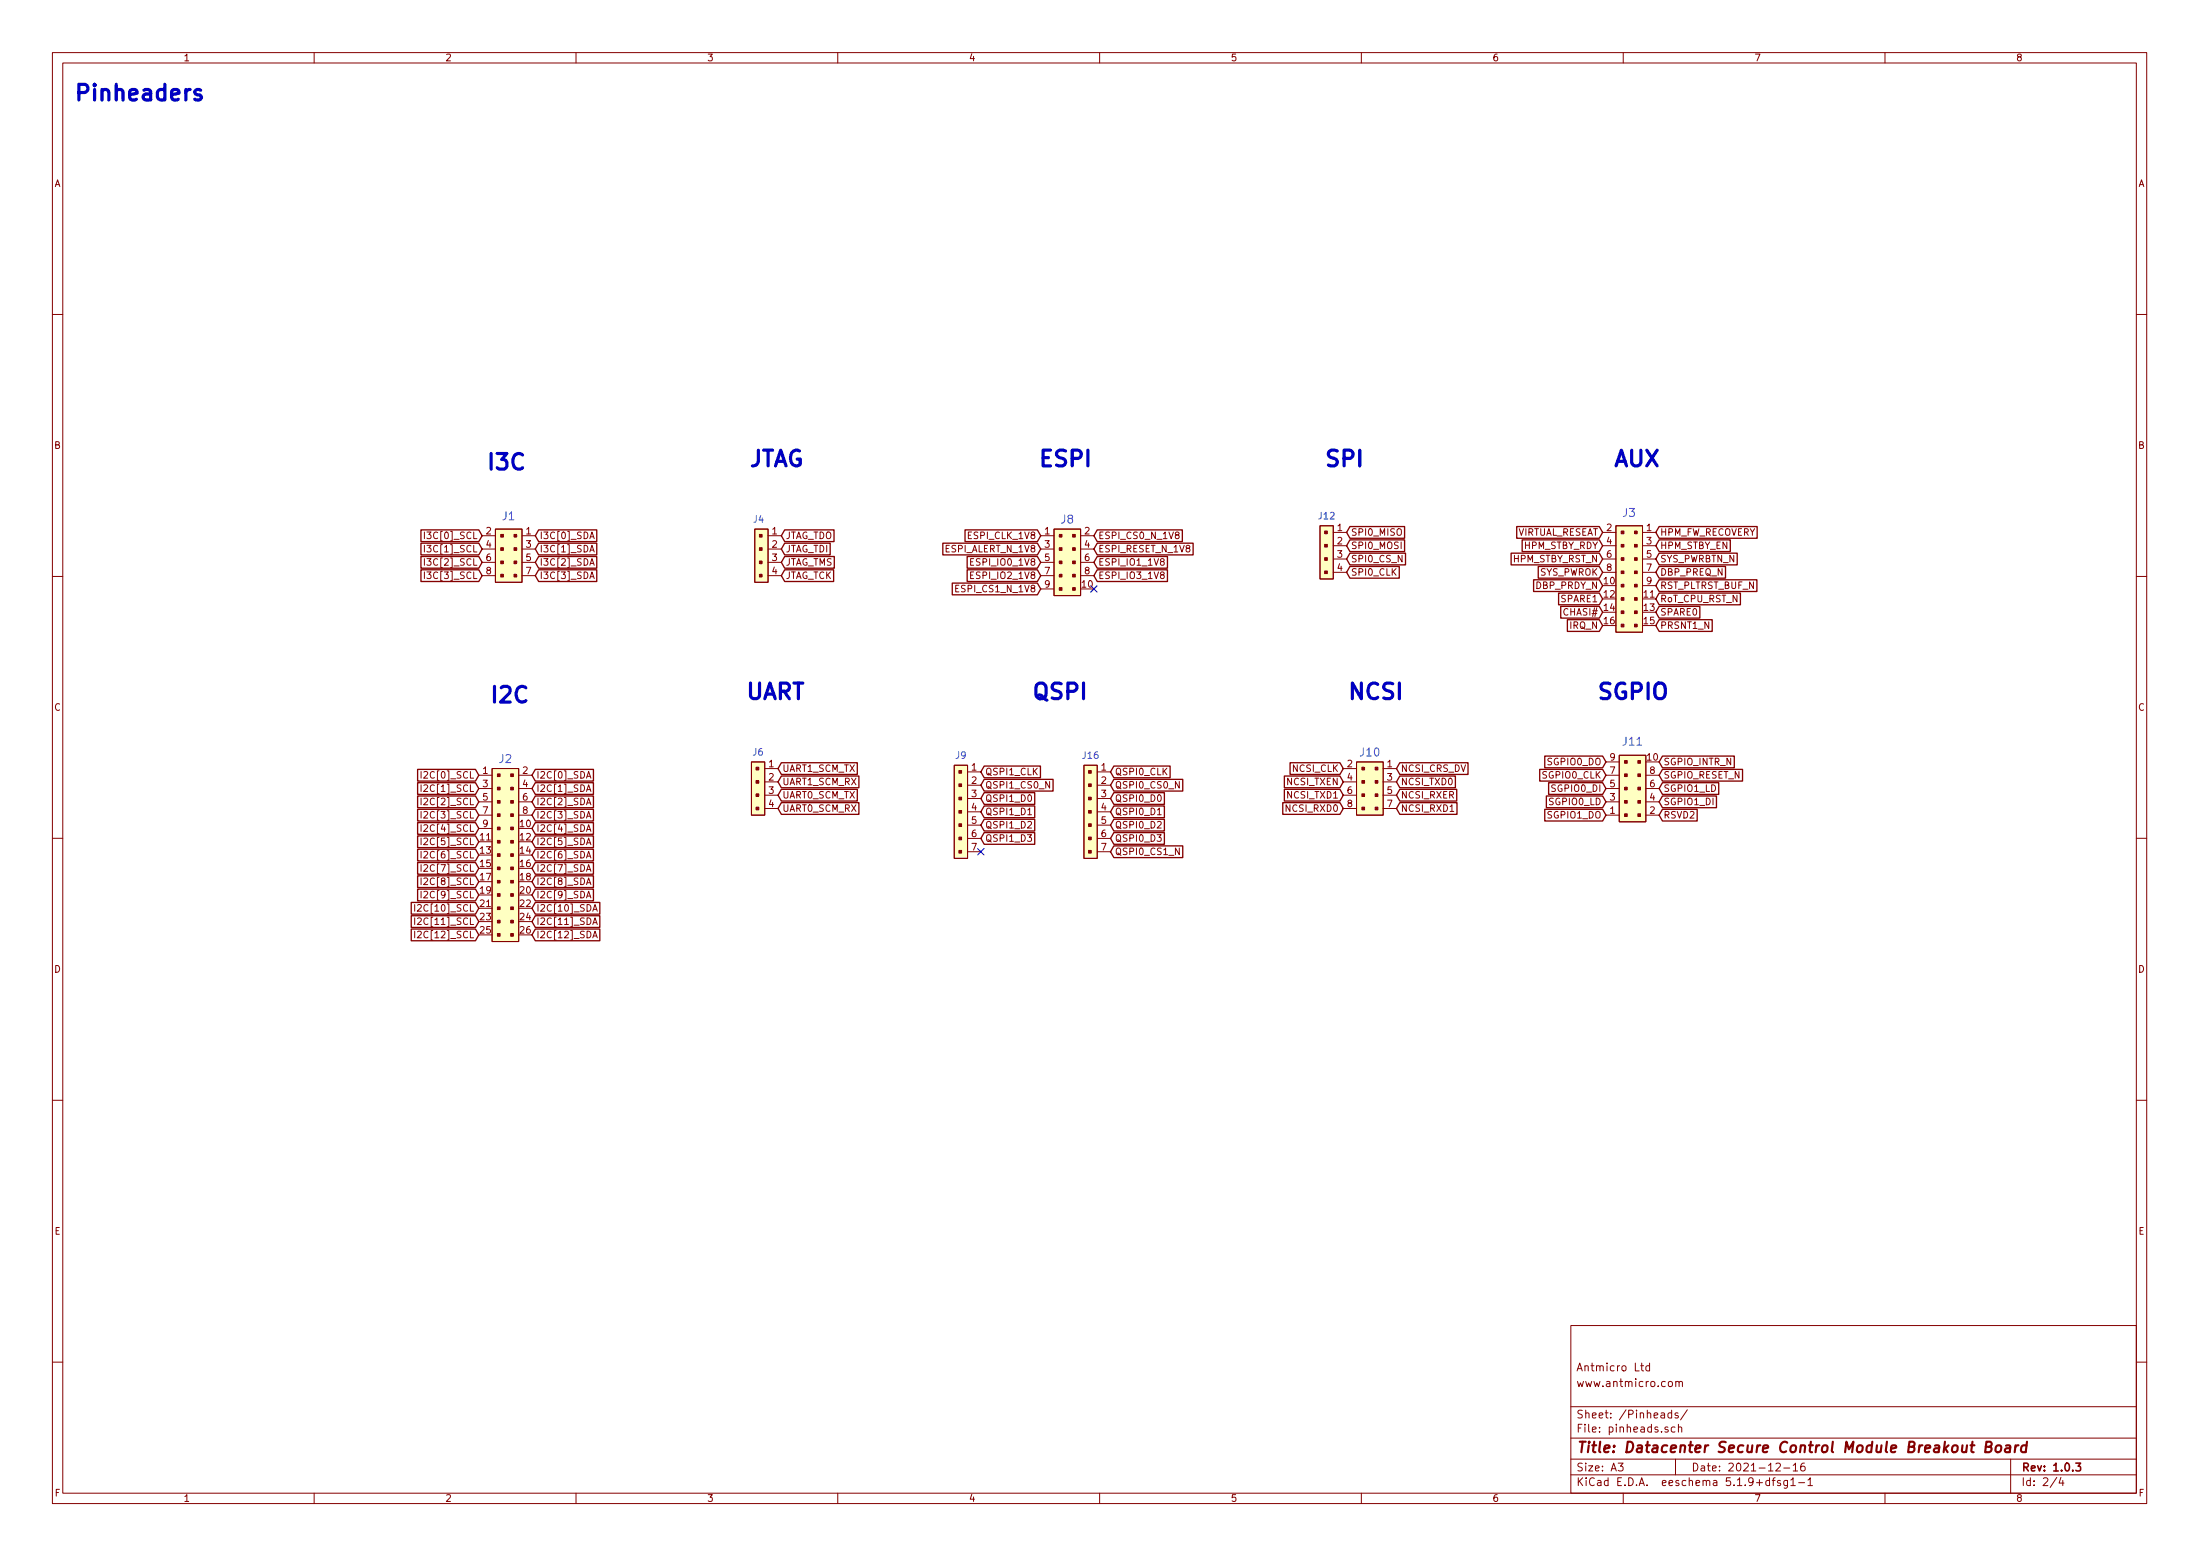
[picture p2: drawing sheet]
<svg xmlns="http://www.w3.org/2000/svg" width="420mm" height="297mm" viewBox="0 0 420 297" stroke-linecap="round" stroke-linejoin="round" font-family="sans-serif">
<g fill="none" stroke="#840000" stroke-width=".19">
<path d="M10 10h400v277h-400zM12 12h396v273.1h-396zM60 10v2M110 10v2M160 10v2M210 10v2M260 10v2M310 10v2M360 10v2M10 60h2M408 60h2M10 110h2"/>
<path d="M81.1 101.6v1.2M81.1 104.1v1.3M81.1 106.6v1.3M81.1 109.2v1.3M92.1 102.3h2.5M92.1 104.8h2.5M92.1 107.4h2.5M92.1 109.9h2.5M94.6 101h5.1v10.2h-5.1zM99.7 102.3h2.5M99.7 104.8h2.5M99.7 107.4h2.5"/>
<path d="M99.7 109.9h2.5M112.6 110.5l.5-1.3 .4 1.3M112.6 107.9l.5-1.3 .4 1.3M112.6 105.4l.5-1.3 .4 1.3M112.6 102.8l.5-1.2 .4 1.2M112.8 110.1h.6M112.8 107.6h.6M112.8 105h.6M112.8 102.5h.6M144.1 101h2.6v10.2h-2.6zM146.7 102.3h2.5M146.7 104.8h2.5"/>
<path d="M146.7 107.4h2.5M146.7 109.9h2.5M182.5 112.3h.4M183.1 111.7h-.6v1.3h.6M185.4 109.8h.4M185.4 107.3h.4M186 109.2h-.6v1.3h.6M186 106.6h-.6v1.3h.6M198.8 102.3h2.5M198.8 104.8h2.5M198.8 107.4h2.5M198.8 109.9h2.5"/>
<path d="M198.8 112.4h2.5M201.3 101h5.1v12.7h-5.1zM206.4 102.3h2.5M206.4 104.8h2.5M206.4 107.4h2.5M206.4 109.9h2.5M221.9 109.7l-.3-.3 .3-.2h.2l.3 .2-.1 .2-.6 .2-.1 .2v.2l.3 .3 .3-.1 .2-.2v-.2l-.3-.3M221.9 107.2l-.3-.3 .3-.3h.2l.3 .3-.1 .2-.6 .2-.1 .1v.3l.3 .2h.3l.2-.2v-.3l-.3-.2M224.7 102.1l-.2-.1v-.3l.4-.1 .3 .2-.1 .2-.5 .2-.1 .1v.4l.2 .1h.4l.1-.2v-.3l-.3-.2M252.1 100.4h2.5v10.1h-2.5zM254.6 101.6h2.6M254.6 104.2h2.6"/>
<path d="M254.6 106.7h2.6M254.6 109.3h2.6M306.1 101.6h2.5M306.1 104.2h2.5M306.1 106.7h2.5M306.1 109.3h2.5M308.6 100.4h5.1v20.3h-5.1zM313.7 101.6h2.5M313.7 104.2h2.5M313.7 106.7h2.5M313.7 109.3h2.5M313.7 111.8h2.5"/>
<path d="M408 110h2M80.4 147.3v1.3M80.4 149.8v1.3M80.4 152.4v1.2M80.4 154.9v1.3M80.4 157.4v1.3M80.4 160v1.3M91.4 148h2.6M91.4 150.5h2.6M91.4 153.1h2.6M91.4 155.6h2.6M91.4 158.2h2.6"/>
<path d="M94 146.7h5.1v33h-5.1zM99.1 148h2.5M99.1 150.5h2.5M99.1 153.1h2.5M99.1 155.6h2.5M112 158.7l.4-1.3 .5 1.3M112 156.2l.4-1.3 .5 1.3M112 153.6l.4-1.2 .5 1.2M112 148.6l.4-1.3 .5 1.3M112 151.1l.4-1.3 .5 1.3M112.1 158.4h.6M112.1 155.8h.6"/>
<path d="M112.1 153.3h.6M112.1 148.2h.6M112.1 150.7h.6M143.5 145.5h2.5v10.1h-2.5zM146 146.7h2.6M146 149.3h2.6M146 151.8h2.6M146 154.3h2.6M182.2 146.1h2.6v17.8h-2.6zM184.8 147.4h2.5M184.8 149.9h2.5M184.8 152.4h2.5"/>
<path d="M184.8 155h2.5M184.8 157.5h2.5M196.3 155.5h.7M207 146.1h2.5v17.8h-2.5zM209.5 147.4h2.6M209.5 149.9h2.6M209.5 152.4h2.6M209.5 155h2.6M209.5 157.5h2.6M221.1 155.5h.7M256.5 146.7h2.6M256.5 149.3h2.6"/>
<path d="M256.5 151.8h2.6M256.5 154.3h2.6M259.1 145.5h5.1v10.1h-5.1zM264.2 146.7h2.5M264.2 149.3h2.5M264.2 151.8h2.5M264.2 154.3h2.5M306.7 148h2.5M306.7 150.5h2.5M306.7 153.1h2.5M306.7 155.6h2.5M306.7 145.5h2.5"/>
<path d="M309.2 144.2h5.1v12.7h-5.1zM314.3 148h2.6M314.3 150.5h2.6M314.3 153.1h2.6M314.3 155.6h2.6M10 160h2M79.2 172.7v1.3M79.2 175.2v1.3M79.2 177.8v1.2M79.7 177.9l.5-.1 .3 .3-.8 .9h.8M79.7 175.3l.5-.1 .3 .4-.8 .9h.8M79.7 172.8l.5-.1 .3 .3-.8 1h.8"/>
<path d="M80.4 162.5v1.3M80.4 165.1v1.2M80.4 167.6v1.3M80.4 170.1v1.3M112 168.9l.4-1.3 .5 1.3M112 166.3l.4-1.2 .5 1.2M112 163.8l.4-1.3 .5 1.3M112 161.3l.4-1.3 .5 1.3M112 171.4l.4-1.3 .5 1.3M112.1 168.5h.6M112.1 166h.6M112.1 163.4h.6"/>
<path d="M112.1 160.9h.6M112.1 171.1h.6M113.2 179l.4-1.2 .5 1.2M113.2 176.5l.4-1.3 .5 1.3M113.2 174l.4-1.3 .5 1.3M113.3 178.7h.6M113.3 176.1h.6M113.3 173.6h.6M184.8 160.1h2.5M184.8 162.6h2.5M209.5 160.1h2.6M209.5 162.6h2.6"/>
<path d="M408 160h2M10 210h2M408 210h2M300 253h108v32.1h-108zM10 260h2M300 278.5h108M300 274.5h108M300 268.5h108M309 279.3h1l-.5 .6 .4 .1v.7l-.2 .1-.7-.1M313.3 260.7h.6M313.5 260.2v1.3l.4 .2M315 260.8l-.4-.1-.3 .3 .1 .6 .2 .1 .4-.1"/>
<path d="M315 260.2v1.5M318.5 272.5a.37 .37 0 0 0-.5 .1v.2l.5 .2 .1 .1-.2 .3-.4-.1M318.7 263.8l.2-.1 .4 .1v.8l-.2 .1-.4-.1zM319.3 269.8l-.5-.1-.3 .3 .2 .6h.6M319.3 269.2v1.5M319.9 272.5l-.4-.1-.3 .3 .1 .6 .2 .1 .4-.1M320 278.5v3M320 263.8l.2-.1 .4 .1 .1 .9M320 263.7v1M320.5 269.8a.37 .37 0 0 0-.6 .1l.1 .2 .5 .2v.1l-.2 .3-.4-.1M320.5 272.5h.1a.37 .37 0 0 1 .6 .1v.8M320.5 271.9v1.5"/>
<path d="M320.7 263.9a.34 .34 0 0 1 .3-.2 .34 .34 0 0 1 .3 .2v.8M322.2 269.1l-1.2 2M339.2 279.5l.6-.2 .2 .4-.9 1.1h.9M342.5 279.7l.4-.4v1.5M344.6 279.3a.59 .59 0 0 0-.7 .6l.1 .8 .2 .1 .5-.1 .1-.5-.2-.3h-.4l-.3 .3M384 278.5v6.6M408 260h2M60 285.1v1.9M110 285.1v1.9M160 285.1v1.9M210 285.1v1.9M260 285.1v1.9"/>
<path d="M300 281.5h108M310 285.1v1.9M337.9 282.7l-.4-.1-.3 .3 .1 .6 .2 .1 .4-.1M337.9 282.1v1.5M338.5 282.6h.5M339 282.1l-.3 .2v1.3M340 282.7l-.4-.1-.2 .2 .1 .2 .5 .2v.3h-.6M340.7 280.2h1.1M341.4 282.6v1.2l-.3 .3-.4-.1M341.4 282.7l-.5-.1-.2 .3 .1 .6h.6M342 282.5l.4-.4v1.5M342 283.6h.9"/>
<path d="M342.5 280.8h.8M343.5 283h1.2M345.3 282.5l.4-.4v1.5M345.3 283.6h.9M360 285.1v1.9M392.8 282l-1.3 2M393.6 282l-.4 1.1h1M394 282.6v1"/>
</g>
<path d="M396.4 279.3h1l-.5 .6 .4 .1v.7l-.2 .1-.7-.1" fill="none" stroke="#840000" stroke-width=".3"/>
<path d="M379.2 276.2l.9-.1a.47 .47 0 0 0 .3-.5 .47 .47 0 0 0-.3-.4h-.7l-.3 2h.8a.53 .53 0 0 0 .4-.5 .53 .53 0 0 0-.4-.5M381.3 276.1l.1-.1a.54 .54 0 0 1 .8 .3l-.2 .7a.54 .54 0 0 1-.5 .2 .54 .54 0 0 1-.4-.4zM383.1 276h.8l-.1 1.2M383.9 276.4l-.7 .1a.4 .4 0 0 0-.3 .3 .4 .4 0 0 0 .2 .4l.7-.1M384.9 275.9l-.1 1.3M385.5 275.9l-.4 .1-.2 .3M387 276a.68 .68 0 0 0-1 .3v.5l.1 .3 .2 .1 .6-.1M387.1 275.2l-.2 2" fill="none" stroke="#840000" stroke-width=".41"/>
<g fill="#ffffc2" stroke="#ffffc2" stroke-width=".19">
<path d="M252.1 100.4h2.5v10.1h-2.5z"/>
<path d="M94 146.7h5.1v33h-5.1z"/>
<path d="M94.6 101h5.1v10.2h-5.1z"/>
<path d="M143.5 145.5h2.5v10.1h-2.5z"/>
<path d="M309.2 144.2h5.1v12.7h-5.1z"/>
<path d="M182.2 146.1h2.6v17.8h-2.6z"/>
<path d="M207 146.1h2.5v17.8h-2.5z"/>
<path d="M259.1 145.5h5.1v10.1h-5.1z"/>
<path d="M201.3 101h5.1v12.7h-5.1z"/>
<path d="M144.1 101h2.6v10.2h-2.6z"/>
<path d="M308.6 100.4h5.1v20.3h-5.1z"/>
</g>
<g fill="#840000" stroke="#840000" stroke-width=".19">
<path d="M253 101.4h.5v.5h-.5z"/>
<path d="M253 103.9h.5v.5h-.5z"/>
<path d="M253 106.5h.5v.5h-.5z"/>
<path d="M253 109h.5v.5h-.5z"/>
<path d="M95 155.4h.5v.5h-.5z"/>
<path d="M95 152.8h.5v.5h-.5z"/>
<path d="M95 150.3h.5v.5h-.5z"/>
<path d="M95 147.7h.5v.5h-.5z"/>
<path d="M97.5 155.4h.5v.5h-.5z"/>
<path d="M97.5 152.8h.5v.5h-.5z"/>
<path d="M97.5 150.3h.5v.5h-.5z"/>
<path d="M97.5 147.7h.5v.5h-.5z"/>
<path d="M95 178.2h.5v.5h-.5z"/>
<path d="M95 175.7h.5v.5h-.5z"/>
<path d="M95 173.1h.5v.5h-.5z"/>
<path d="M95 170.6h.5v.5h-.5z"/>
<path d="M95 168.1h.5v.5h-.5z"/>
<path d="M95 165.5h.5v.5h-.5z"/>
<path d="M95 163h.5v.5h-.5z"/>
<path d="M95 160.4h.5v.5h-.5z"/>
<path d="M95 157.9h.5v.5h-.5z"/>
<path d="M97.5 178.2h.5v.5h-.5z"/>
<path d="M97.5 175.7h.5v.5h-.5z"/>
<path d="M97.5 173.1h.5v.5h-.5z"/>
<path d="M97.5 170.6h.5v.5h-.5z"/>
<path d="M97.5 168.1h.5v.5h-.5z"/>
<path d="M97.5 165.5h.5v.5h-.5z"/>
<path d="M97.5 163h.5v.5h-.5z"/>
<path d="M97.5 160.4h.5v.5h-.5z"/>
<path d="M97.5 157.9h.5v.5h-.5z"/>
<path d="M98.2 109.6h.5v.5h-.5z"/>
<path d="M98.2 107.1h.5v.5h-.5z"/>
<path d="M98.2 104.6h.5v.5h-.5z"/>
<path d="M98.2 102h.5v.5h-.5z"/>
<path d="M95.6 109.6h.5v.5h-.5z"/>
<path d="M95.6 107.1h.5v.5h-.5z"/>
<path d="M95.6 104.6h.5v.5h-.5z"/>
<path d="M95.6 102h.5v.5h-.5z"/>
<path d="M144.4 146.5h.5v.5h-.5z"/>
<path d="M144.4 149h.5v.5h-.5z"/>
<path d="M144.4 151.5h.5v.6h-.5z"/>
<path d="M144.4 154.1h.5v.5h-.5z"/>
<path d="M310.3 147.7h.5v.5h-.5z"/>
<path d="M310.3 150.3h.5v.5h-.5z"/>
<path d="M310.3 152.8h.5v.5h-.5z"/>
<path d="M310.3 155.4h.5v.5h-.5z"/>
<path d="M312.8 147.7h.5v.5h-.5z"/>
<path d="M312.8 150.3h.5v.5h-.5z"/>
<path d="M312.8 152.8h.5v.5h-.5z"/>
<path d="M312.8 155.4h.5v.5h-.5z"/>
<path d="M310.3 145.2h.5v.5h-.5z"/>
<path d="M312.8 145.2h.5v.5h-.5z"/>
<path d="M183.1 162.3h.5v.6h-.5z"/>
<path d="M183.1 159.8h.5v.5h-.5z"/>
<path d="M183.1 157.3h.5v.5h-.5z"/>
<path d="M183.1 154.7h.5v.5h-.5z"/>
<path d="M183.1 152.2h.5v.5h-.5z"/>
<path d="M183.1 149.6h.5v.6h-.5z"/>
<path d="M183.1 147.1h.5v.5h-.5z"/>
<path d="M207.9 162.3h.5v.6h-.5z"/>
<path d="M207.9 159.8h.5v.5h-.5z"/>
<path d="M207.9 157.3h.5v.5h-.5z"/>
<path d="M207.9 154.7h.5v.5h-.5z"/>
<path d="M207.9 152.2h.5v.5h-.5z"/>
<path d="M207.9 149.6h.5v.6h-.5z"/>
<path d="M207.9 147.1h.5v.5h-.5z"/>
<path d="M262.6 154.1h.5v.5h-.5z"/>
<path d="M262.6 151.5h.5v.6h-.5z"/>
<path d="M262.6 149h.5v.5h-.5z"/>
<path d="M262.6 146.5h.5v.5h-.5z"/>
<path d="M260.1 154.1h.5v.5h-.5z"/>
<path d="M260.1 151.5h.5v.6h-.5z"/>
<path d="M260.1 149h.5v.5h-.5z"/>
<path d="M260.1 146.5h.5v.5h-.5z"/>
<path d="M202.3 109.6h.5v.5h-.5z"/>
<path d="M202.3 107.1h.5v.5h-.5z"/>
<path d="M202.3 104.6h.5v.5h-.5z"/>
<path d="M202.3 102h.5v.5h-.5z"/>
<path d="M204.9 109.6h.5v.5h-.5z"/>
<path d="M204.9 107.1h.5v.5h-.5z"/>
<path d="M204.9 104.6h.5v.5h-.5z"/>
<path d="M204.9 102h.5v.5h-.5z"/>
<path d="M202.3 112.2h.5v.5h-.5z"/>
<path d="M204.9 112.2h.5v.5h-.5z"/>
<path d="M145 102h.5v.5h-.5z"/>
<path d="M145 104.6h.5v.5h-.5z"/>
<path d="M145 107.1h.5v.5h-.5z"/>
<path d="M145 109.6h.5v.5h-.5z"/>
<path d="M312.2 109h.5v.5h-.5z"/>
<path d="M312.2 106.5h.5v.5h-.5z"/>
<path d="M312.2 103.9h.5v.5h-.5z"/>
<path d="M312.2 101.4h.5v.5h-.5z"/>
<path d="M309.6 109h.5v.5h-.5z"/>
<path d="M309.6 106.5h.5v.5h-.5z"/>
<path d="M309.6 103.9h.5v.5h-.5z"/>
<path d="M309.6 101.4h.5v.5h-.5z"/>
<path d="M312.2 119.2h.5v.5h-.5z"/>
<path d="M312.2 116.6h.5v.5h-.5z"/>
<path d="M312.2 114.1h.5v.5h-.5z"/>
<path d="M312.2 111.5h.5v.6h-.5z"/>
<path d="M309.6 119.2h.5v.5h-.5z"/>
<path d="M309.6 116.6h.5v.5h-.5z"/>
<path d="M309.6 114.1h.5v.5h-.5z"/>
<path d="M309.6 111.5h.5v.6h-.5z"/>
</g>
<g fill="none" stroke="#840000" stroke-width=".25">
<path d="M80.4 108.8h11l.7 1.1-.7 1.1h-11zM80.4 106.2h11l.7 1.2-.7 1.1h-11zM80.4 103.7h11l.7 1.1-.7 1.1h-11zM80.4 101.2h11l.7 1.1-.7 1.1h-11zM102.9 108.8h11.1v2.2h-11.1l-.7-1.1zM102.9 106.2h11.1v2.3h-11.1l-.7-1.1zM102.9 103.7h11.1v2.2h-11.1l-.7-1.1zM102.9 101.2h11.1v2.2h-11.1l-.7-1.1zM149.9 101.2h9.4v2.2h-9.4l-.7-1.1zM149.9 103.7h8.6v2.2h-8.6l-.7-1.1zM149.9 106.2h9.4v2.3h-9.4l-.7-1.1zM149.9 108.8h9.3v2.2h-9.3l-.7-1.1z"/>
<path d="M180.1 103.7h18l.7 1.1-.7 1.1h-18zM181.9 111.3h16.2l.7 1.1-.7 1.1h-16.2zM184.3 101.2h13.8l.7 1.1-.7 1.1h-13.8zM184.7 108.8h13.4l.7 1.1-.7 1.1h-13.4zM184.7 106.2h13.4l.7 1.2-.7 1.1h-13.4zM209.5 101.2h16.3v2.2h-16.3l-.6-1.1zM209.5 108.8h13.5v2.2h-13.5l-.6-1.1zM209.5 106.2h13.5v2.3h-13.5l-.6-1.1zM209.5 103.7h18.4v2.2h-18.4l-.6-1.1zM257.8 108.1h9.4v2.3h-9.4l-.6-1.1zM257.8 100.5h10.4v2.3h-10.4l-.6-1.2zM257.8 103.1h10.4v2.2h-10.4l-.6-1.1z"/>
<path d="M257.8 105.6h10.6v2.2h-10.6l-.6-1.1zM288.6 105.6h16.8l.7 1.1-.7 1.1h-16.8zM289.7 100.5h15.7l.7 1.1-.7 1.2h-15.7zM290.7 103.1h14.7l.7 1.1-.7 1.1h-14.7zM292.9 110.7h12.5l.7 1.1-.7 1.1h-12.5zM293.8 108.1h11.6l.7 1.2-.7 1.1h-11.6zM297.7 113.2h7.7l.7 1.1-.7 1.2h-7.7zM298.1 115.8h7.3l.7 1.1-.7 1.1h-7.3zM299.3 118.3h6.1l.7 1.1-.7 1.1h-6.1zM316.9 103.1h13.6v2.2h-13.6l-.7-1.1zM316.9 118.3h10.1v2.2h-10.1l-.7-1.1zM316.9 115.8h7.7v2.2h-7.7l-.7-1.1z"/>
<path d="M316.9 113.2h15.5v2.3h-15.5l-.7-1.2zM316.9 110.7h18.6v2.2h-18.6l-.7-1.1zM316.9 108.1h12.6v2.3h-12.6l-.7-1.1zM316.9 105.6h14.9v2.2h-14.9l-.7-1.1zM316.9 100.5h18.7v2.3h-18.7l-.7-1.2zM79.8 157h11l.6 1.2-.6 1.1h-11zM79.8 159.6h11l.6 1.1-.6 1.1h-11zM79.8 152h11l.6 1.1-.6 1.1h-11zM79.8 154.5h11l.6 1.1-.6 1.1h-11zM79.8 146.9h11l.6 1.1-.6 1.1h-11zM79.8 149.4h11l.6 1.1-.6 1.1h-11zM102.2 159.6h11.1v2.2h-11.1l-.6-1.1z"/>
<path d="M102.2 157h11.1v2.3h-11.1l-.6-1.1zM102.2 154.5h11.1v2.2h-11.1l-.6-1.1zM102.2 152h11.1v2.2h-11.1l-.6-1.1zM102.2 146.9h11.1v2.2h-11.1l-.6-1.1zM102.2 149.4h11.1v2.2h-11.1l-.6-1.1zM149.2 153.2h14.8v2.3h-14.8l-.6-1.2zM149.2 150.7h14.5v2.2h-14.5l-.6-1.1zM149.2 148.1h14.8v2.3h-14.8l-.6-1.1zM149.2 145.6h14.5v2.2h-14.5l-.6-1.1zM188 146.2h10.7v2.3h-10.7l-.7-1.1zM188 158.9h9.6v2.3h-9.6l-.7-1.1zM188 156.4h9.6v2.2h-9.6l-.7-1.1z"/>
<path d="M188 153.9h9.6v2.2h-9.6l-.7-1.1zM188 151.3h9.6v2.3h-9.6l-.7-1.2zM188 148.8h13.1v2.2h-13.1l-.7-1.1zM212.7 146.2h10.8v2.3h-10.8l-.6-1.1zM212.7 148.8h13.2v2.2h-13.2l-.6-1.1zM212.7 151.3h9.7v2.3h-9.7l-.6-1.2zM212.7 153.9h9.7v2.2h-9.7l-.6-1.1zM212.7 156.4h9.7v2.2h-9.7l-.6-1.1zM212.7 158.9h9.7v2.3h-9.7l-.6-1.1zM245 153.2h10.9l.6 1.1-.6 1.2h-10.9zM245.3 150.7h10.6l.6 1.1-.6 1.1h-10.6zM245.3 148.1h10.6l.6 1.2-.6 1.1h-10.6z"/>
<path d="M246.4 145.6h9.5l.6 1.1-.6 1.1h-9.5zM267.3 153.2h11v2.3h-11l-.6-1.2zM267.3 150.7h10.9v2.2h-10.9l-.6-1.1zM267.3 148.1h10.7v2.3h-10.7l-.6-1.1zM267.3 145.6h13.1v2.2h-13.1l-.6-1.1zM294.1 146.9h12l.6 1.1-.6 1.1h-12zM295 144.3h11.1l.6 1.2-.6 1.1h-11.1zM295 154.5h11.1l.6 1.1-.6 1.1h-11.1zM295.3 152h10.8l.6 1.1-.6 1.1h-10.8zM295.8 149.4h10.3l.6 1.1-.6 1.1h-10.3zM317.5 154.5h6.6v2.2h-6.6l-.6-1.1zM317.5 144.3h13.7v2.3h-13.7l-.6-1.1z"/>
<path d="M317.5 149.4h10.7v2.2h-10.7l-.6-1.1zM317.5 146.9h15.3v2.2h-15.3l-.6-1.1zM317.5 152h10.3v2.2h-10.3l-.6-1.1zM78.5 177.4h12.3l.6 1.1-.6 1.1h-12.3zM78.5 174.8h12.3l.6 1.1-.6 1.1h-12.3zM78.5 172.3h12.3l.6 1.1-.6 1.1h-12.3zM79.8 167.2h11l.6 1.1-.6 1.1h-11zM79.8 164.7h11l.6 1.1-.6 1.1h-11zM79.8 162.1h11l.6 1.1-.6 1.1h-11zM79.8 169.7h11l.6 1.2-.6 1.1h-11zM102.2 167.2h11.1v2.2h-11.1l-.6-1.1zM102.2 164.7h11.1v2.2h-11.1l-.6-1.1z"/>
<path d="M102.2 162.1h11.1v2.2h-11.1l-.6-1.1zM102.2 177.4h12.4v2.2h-12.4l-.6-1.1zM102.2 174.8h12.4v2.2h-12.4l-.6-1.1zM102.2 172.3h12.4v2.2h-12.4l-.6-1.1zM102.2 169.7h11.1v2.3h-11.1l-.6-1.1zM212.7 161.5h13.2v2.2h-13.2l-.6-1.1z"/>
</g>
<path d="M38.3 17.2l-.7-.1-.4 .4 .1 .4 1 .3 .2 .3-.2 .4-.3 .2h-.5l-.3-.2" fill="none" stroke="#0000c2" stroke-width=".61"/>
<path d="M208.3 111.8l1.2 1.2M209.5 111.8l-1.2 1.2M186.7 162l1.2 1.2M187.9 162l-1.2 1.2" fill="none" stroke="#000084" stroke-width=".19"/>
<g font-size="4.2" fill="#0000c2">
<text x="14" y="19.2">Pinheaders</text>
<text x="92.7" y="89.7">I3C</text>
<text x="142.9" y="89.1">JTAG</text>
<text x="198.1" y="89.1">ESPI</text>
<text x="252.7" y="89.1">SPI</text>
<text x="308" y="89.1">AUX</text>
<text x="93.3" y="134.2">I2C</text>
<text x="142.2" y="133.5">UART</text>
<text x="196.8" y="133.5">QSPI</text>
<text x="257.2" y="133.5">NCSI</text>
<text x="304.8" y="133.5">SGPIO</text>
</g>
<text font-size="2.8" fill="#840000" x="301" y="277.3">Title: Datacenter Secure Control Module Breakout Board</text>
<g font-size="2.1" fill="#008484">
<text x="96" y="99.3">J1</text>
<text x="202.7" y="99.9">J8</text>
<text x="310" y="98.7">J3</text>
<text x="310" y="142.3">J11</text>
<text x="95.4" y="145.7">J2</text>
<text x="259.9" y="144.4">J10</text>
</g>
<g font-size="2.1" fill="#840000">
<text x="301" y="261.8">Antmicro Ltd</text>
<text x="301" y="264.8">www.antmicro.com</text>
<text x="301" y="273.5">File: pinheads.sch</text>
<text x="301" y="270.8">Sheet: /Pinheads/</text>
<text x="301" y="280.9">Size: A3</text>
<text x="323" y="280.9">Date: 2021-12-16</text>
<text x="386" y="280.9">Rev: 1.0.3</text>
<text x="301" y="283.7">KiCad E.D.A. eeschema 5.1.9+dfsg1-1</text>
<text x="386" y="283.7">Id: 2/4</text>
</g>
<g font-size="1.8" fill="#840000">
<text x="35" y="11.7">1</text>
<text x="85" y="11.7">2</text>
<text x="135" y="11.7">3</text>
<text x="185" y="11.7">4</text>
<text x="235" y="11.7">5</text>
<text x="285" y="11.7">6</text>
<text x="335" y="11.7">7</text>
<text x="385" y="11.7">8</text>
<text x="10.4" y="35.7">A</text>
<text x="408.4" y="35.7">A</text>
<text x="10.4" y="85.7">B</text>
<text x="408.4" y="85.7">B</text>
<text x="255.4" y="101.4">1</text>
<text x="306.9" y="101.4">2</text>
<text x="314.5" y="101.4">1</text>
<text x="81.9" y="108">I3C[2]_SCL</text>
<text x="81.9" y="105.4">I3C[1]_SCL</text>
<text x="81.9" y="102.9">I3C[0]_SCL</text>
<text x="92.9" y="102">2</text>
<text x="92.9" y="104.6">4</text>
<text x="92.9" y="107.1">6</text>
<text x="100.5" y="102">1</text>
<text x="100.5" y="104.6">3</text>
<text x="100.5" y="107.1">5</text>
<text x="103" y="108">I3C[2]_SDA</text>
<text x="103" y="105.4">I3C[1]_SDA</text>
<text x="103" y="102.9">I3C[0]_SDA</text>
<text x="147.5" y="102">1</text>
<text x="147.5" y="104.6">2</text>
<text x="147.5" y="107.1">3</text>
<text x="150" y="102.9">JTAG_TDO</text>
<text x="150" y="105.4">JTAG_TDI</text>
<text x="150" y="108">JTAG_TMS</text>
<text x="180.7" y="105.4">ESPI_ALERT_N_1V8</text>
<text x="185.2" y="102.9">ESPI_CLK_1V8</text>
<text x="186" y="108">ESPI_IO0_1V8</text>
<text x="199.5" y="102">1</text>
<text x="199.5" y="104.6">3</text>
<text x="199.5" y="107.1">5</text>
<text x="207.2" y="102">2</text>
<text x="207.2" y="104.6">4</text>
<text x="207.2" y="107.1">6</text>
<text x="209.7" y="102.9">ESPI_CS0_N_1V8</text>
<text x="209.7" y="108">ESPI_IO1_1V8</text>
<text x="209.7" y="105.4">ESPI_RESET_N_1V8</text>
<text x="255.4" y="103.9">2</text>
<text x="255.4" y="106.5">3</text>
<text x="258" y="102.3">SPI0_MISO</text>
<text x="258" y="104.8">SPI0_MOSI</text>
<text x="258" y="107.4">SPI0_CS_N</text>
<text x="288.9" y="107.4">HPM_STBY_RST_N</text>
<text x="289.5" y="102.3">VIRTUAL_RESEAT</text>
<text x="290.9" y="104.8">HPM_STBY_RDY</text>
<text x="306.9" y="103.9">4</text>
<text x="306.9" y="106.5">6</text>
<text x="314.5" y="103.9">3</text>
<text x="314.5" y="106.5">5</text>
<text x="317" y="104.8">HPM_STBY_EN</text>
<text x="317" y="107.4">SYS_PWRBTN_N</text>
<text x="317" y="102.3">HPM_FW_RECOVERY</text>
<text x="81.9" y="110.5">I3C[3]_SCL</text>
<text x="92.9" y="109.6">8</text>
<text x="100.5" y="109.6">7</text>
<text x="103" y="110.5">I3C[3]_SDA</text>
<text x="147.5" y="109.6">4</text>
<text x="150" y="110.5">JTAG_TCK</text>
<text x="183.1" y="113.1">ESPI_CS1_N_1V8</text>
<text x="186" y="110.5">ESPI_IO2_1V8</text>
<text x="199.5" y="109.6">7</text>
<text x="199.5" y="112.2">9</text>
<text x="206.7" y="112.2">10</text>
<text x="207.2" y="109.6">8</text>
<text x="209.7" y="110.5">ESPI_IO3_1V8</text>
<text x="255.4" y="109">4</text>
<text x="258" y="109.9">SPI0_CLK</text>
<text x="293.4" y="112.4">DBP_PRDY_N</text>
<text x="294" y="109.9">SYS_PWROK</text>
<text x="306.4" y="111.5">10</text>
<text x="306.9" y="109">8</text>
<text x="314.5" y="109">7</text>
<text x="314.5" y="111.5">9</text>
<text x="317" y="112.4">RST_PLTRST_BUF_N</text>
<text x="317" y="109.9">DBP_PREQ_N</text>
<text x="298.2" y="115">SPARE1</text>
<text x="298.8" y="117.5">CHASI#</text>
<text x="306.4" y="114.1">12</text>
<text x="306.4" y="116.6">14</text>
<text x="306.4" y="119.2">16</text>
<text x="314" y="114.1">11</text>
<text x="314" y="116.6">13</text>
<text x="314" y="119.2">15</text>
<text x="317" y="117.5">SPARE0</text>
<text x="317" y="115">RoT_CPU_RST_N</text>
<text x="299.9" y="120.1">IRQ_N</text>
<text x="317" y="120.1">PRSNT1_N</text>
<text x="10.4" y="135.7">C</text>
<text x="408.4" y="135.7">C</text>
<text x="81.2" y="148.6">I2C[0]_SCL</text>
<text x="92.2" y="147.7">1</text>
<text x="99.8" y="147.7">2</text>
<text x="102.4" y="148.6">I2C[0]_SDA</text>
<text x="146.8" y="146.5">1</text>
<text x="146.8" y="149">2</text>
<text x="149.4" y="149.9">UART1_SCM_RX</text>
<text x="149.4" y="147.4">UART1_SCM_TX</text>
<text x="185.6" y="147.1">1</text>
<text x="185.6" y="149.6">2</text>
<text x="188.1" y="148">QSPI1_CLK</text>
<text x="210.3" y="147.1">1</text>
<text x="210.3" y="149.6">2</text>
<text x="212.9" y="148">QSPI0_CLK</text>
<text x="245.8" y="149.9">NCSI_TXEN</text>
<text x="246.9" y="147.4">NCSI_CLK</text>
<text x="257.3" y="146.5">2</text>
<text x="257.3" y="149">4</text>
<text x="264.9" y="146.5">1</text>
<text x="264.9" y="149">3</text>
<text x="267.5" y="149.9">NCSI_TXD0</text>
<text x="267.5" y="147.4">NCSI_CRS_DV</text>
<text x="294.7" y="148.6">SGPIO0_CLK</text>
<text x="295.7" y="146.1">SGPIO0_DO</text>
<text x="307.5" y="147.7">7</text>
<text x="307.5" y="145.2">9</text>
<text x="314.6" y="145.2">10</text>
<text x="315.1" y="147.7">8</text>
<text x="317.7" y="146.1">SGPIO_INTR_N</text>
<text x="317.7" y="148.6">SGPIO_RESET_N</text>
<text x="81.2" y="153.7">I2C[2]_SCL</text>
<text x="81.2" y="151.2">I2C[1]_SCL</text>
<text x="92.2" y="150.3">3</text>
<text x="92.2" y="152.8">5</text>
<text x="92.2" y="155.4">7</text>
<text x="99.8" y="150.3">4</text>
<text x="99.8" y="152.8">6</text>
<text x="99.8" y="155.4">8</text>
<text x="102.4" y="153.7">I2C[2]_SDA</text>
<text x="102.4" y="151.2">I2C[1]_SDA</text>
<text x="146.8" y="151.5">3</text>
<text x="146.8" y="154.1">4</text>
<text x="149.4" y="155">UART0_SCM_RX</text>
<text x="149.4" y="152.4">UART0_SCM_TX</text>
<text x="185.6" y="152.2">3</text>
<text x="185.6" y="154.7">4</text>
<text x="188.1" y="155.6">QSPI1_D1</text>
<text x="188.1" y="153.1">QSPI1_D0</text>
<text x="188.1" y="150.5">QSPI1_CS0_N</text>
<text x="210.3" y="152.2">3</text>
<text x="210.3" y="154.7">4</text>
<text x="212.9" y="150.5">QSPI0_CS0_N</text>
<text x="212.9" y="153.1">QSPI0_D0</text>
<text x="212.9" y="155.6">QSPI0_D1</text>
<text x="245.8" y="155">NCSI_RXD0</text>
<text x="246" y="152.4">NCSI_TXD1</text>
<text x="257.3" y="151.5">6</text>
<text x="257.3" y="154.1">8</text>
<text x="264.9" y="151.5">5</text>
<text x="264.9" y="154.1">7</text>
<text x="267.5" y="155">NCSI_RXD1</text>
<text x="267.5" y="152.4">NCSI_RXER</text>
<text x="296" y="153.7">SGPIO0_LD</text>
<text x="296.6" y="151.2">SGPIO0_DI</text>
<text x="307.5" y="155.4">1</text>
<text x="307.5" y="152.8">3</text>
<text x="307.5" y="150.3">5</text>
<text x="315.1" y="155.4">2</text>
<text x="315.1" y="152.8">4</text>
<text x="315.1" y="150.3">6</text>
<text x="317.7" y="151.2">SGPIO1_LD</text>
<text x="317.7" y="153.7">SGPIO1_DI</text>
<text x="81.2" y="158.8">I2C[4]_SCL</text>
<text x="81.2" y="161.3">I2C[5]_SCL</text>
<text x="81.2" y="156.2">I2C[3]_SCL</text>
<text x="91.7" y="160.4">11</text>
<text x="92.2" y="157.9">9</text>
<text x="99.4" y="157.9">10</text>
<text x="99.4" y="160.4">12</text>
<text x="102.4" y="161.3">I2C[5]_SDA</text>
<text x="102.4" y="158.8">I2C[4]_SDA</text>
<text x="102.4" y="156.2">I2C[3]_SDA</text>
<text x="185.6" y="157.3">5</text>
<text x="185.6" y="159.8">6</text>
<text x="188.1" y="160.7">QSPI1_D3</text>
<text x="188.1" y="158.2">QSPI1_D2</text>
<text x="210.3" y="157.3">5</text>
<text x="210.3" y="159.8">6</text>
<text x="212.9" y="158.2">QSPI0_D2</text>
<text x="212.9" y="160.7">QSPI0_D3</text>
<text x="295.7" y="156.2">SGPIO1_DO</text>
<text x="317.7" y="156.2">RSVD2</text>
<text x="81.2" y="166.4">I2C[7]_SCL</text>
<text x="81.2" y="163.9">I2C[6]_SCL</text>
<text x="91.7" y="163">13</text>
<text x="91.7" y="165.5">15</text>
<text x="99.4" y="163">14</text>
<text x="99.4" y="165.5">16</text>
<text x="102.4" y="166.4">I2C[7]_SDA</text>
<text x="102.4" y="163.9">I2C[6]_SDA</text>
<text x="185.6" y="162.3">7</text>
<text x="210.3" y="162.3">7</text>
<text x="212.9" y="163.2">QSPI0_CS1_N</text>
<text x="81.2" y="168.9">I2C[8]_SCL</text>
<text x="81.2" y="171.5">I2C[9]_SCL</text>
<text x="91.7" y="168.1">17</text>
<text x="91.7" y="170.6">19</text>
<text x="91.7" y="173.1">21</text>
<text x="99.4" y="168.1">18</text>
<text x="99.4" y="170.6">20</text>
<text x="99.4" y="173.1">22</text>
<text x="102.4" y="168.9">I2C[8]_SDA</text>
<text x="102.4" y="171.5">I2C[9]_SDA</text>
<text x="80.2" y="179.1">I2C[12]_SCL</text>
<text x="80.2" y="176.6">I2C[11]_SCL</text>
<text x="80.2" y="174">I2C[10]_SCL</text>
<text x="91.7" y="175.7">23</text>
<text x="91.7" y="178.2">25</text>
<text x="99.4" y="175.7">24</text>
<text x="99.4" y="178.2">26</text>
<text x="102.4" y="179.1">I2C[12]_SDA</text>
<text x="102.4" y="176.6">I2C[11]_SDA</text>
<text x="102.4" y="174">I2C[10]_SDA</text>
<text x="10.4" y="185.7">D</text>
<text x="408.4" y="185.7">D</text>
<text x="10.4" y="235.7">E</text>
<text x="408.4" y="235.7">E</text>
<text x="10.5" y="285.7">F</text>
<text x="35" y="286.7">1</text>
<text x="85" y="286.7">2</text>
<text x="135" y="286.7">3</text>
<text x="185" y="286.7">4</text>
<text x="235" y="286.7">5</text>
<text x="285" y="286.7">6</text>
<text x="335" y="286.7">7</text>
<text x="385" y="286.7">8</text>
<text x="408.5" y="285.7">F</text>
</g>
<g font-size="1.8" fill="#008484">
<text x="143.9" y="99.8">J4</text>
<text x="251.9" y="99.1">J12</text>
<text x="143.8" y="144.2">J6</text>
<text x="182.5" y="144.9">J9</text>
<text x="206.8" y="144.9">J16</text>
</g>
</svg>
